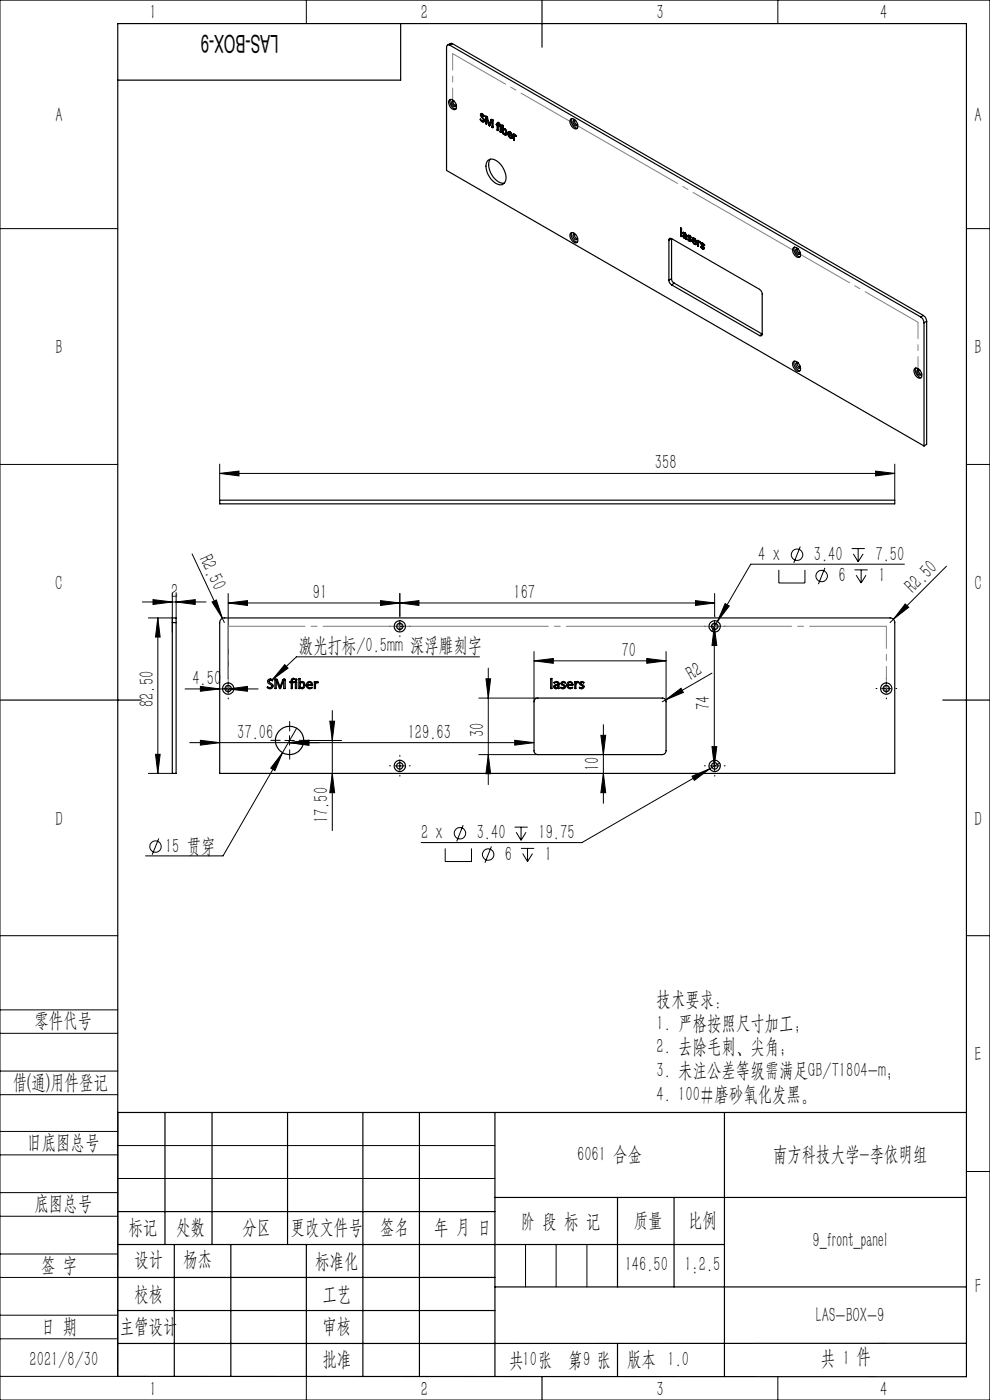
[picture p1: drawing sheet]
<svg xmlns="http://www.w3.org/2000/svg" width="210mm" height="297mm" viewBox="0 0 210 297" stroke-linecap="round" stroke-linejoin="round" font-family="sans-serif">
<g fill="none" stroke="#000" stroke-width=".21">
<path d="M0 0h210v297h-210zM65 0v5M165 0v5M0 48.5h25M205 48.5h5M0 98.5h25M46.6 98.5v7.6M185.7 99.9l4.1 .5-4.1 .6zM189.8 98.5v7.6M205 98.5h5M40.7 117.5l6.5 13.7M46.6 100.4l4.1-.5v1.1z"/>
<path d="M46.6 100.4h143.2M169.8 116l-1.4 3.4M180.7 116.4h2.7M181 117.5l1 1.7M182 116.4v2.8M183.1 117.5l-1.1 1.7M191.8 119.7h-32.6l-7 12.1M30.2 127.7h13.5M31.5 131.1h5M32.5 127.2l4 .5-4 .5zM33.5 131.1v33M33.5 131.1l.5 4h-1z"/>
<path d="M36.5 125.7v8.4M37.4 127.7l4-.5v1zM37.4 125.7v5.4M45 127.7l.9-.4 1.3 3.9zM47.2 131.2l.4 .9M48.4 127.9l4.1-.5v1zM48.4 127.9h103.2M48.4 125.9v18M80.7 127.4l4.1 .5-4.1 .5zM83.8 132.9h2M84.8 125.9v4.8M84.8 127.9l4.1-.5v1z"/>
<path d="M84.8 131.9v2M101.7 139.3h-38.8l-5.1 4.9M113.3 138.2v10.7M137.2 139.7l4.1 .5-4.1 .5zM141.3 138.2v10.7M147.5 127.4l4.1 .5-4.1 .5zM150.6 132.9h2M151.5 132.9v29.6M151.5 132.9l.5 4h-1zM151.6 125.9v4.8M151.6 131.9v2M152.2 131.8l-1.2 2.1"/>
<path d="M153.8 128.1l.9 .4-2.5 3.3zM165.2 120.9v2.8h5.5v-2.8M175 120.5l-1.4 3.4M181.3 120.9h2.7M181.6 122l1.1 1.7M182.7 120.9v2.8M183.7 122l-1 1.7M192 128.1l.8 .7-3.3 2.6zM200.8 120.1l-12 12M39.3 146.2h15.5M40.3 157.5h73M42.5 157.1l4.1 .4-4.1 .6z"/>
<path d="M42.5 145.6l4.1 .6-4.1 .4zM47.4 146.1h2M48.4 146.2l4.1-.6v1zM48.4 145.1v2M59.9 159.7l-1.6 3.8-.9-.6zM59.9 159.7l-12.6 21.9h-16.4M60.4 141l.7 .7-3.3 2.5zM60.4 157.1h2M61.4 157.5l4.1-.4v1zM61.4 156.1v2M62.9 154.5l-3 5.2M65.4 157.1h7.1"/>
<path d="M70 153h1l-.5 4.1zM70.5 150.7v25.5M101.6 148.1h12.5M103.1 144h1l-.5 4.1zM103.6 141.7v24.7M109.2 157.1l4.1 .4-4.1 .6zM113.3 140.2l4.1-.5v1zM113.3 140.2h28M127.5 156h1l-.5 4.1zM128 153.7v16.7M141.2 148.5l3.3-2.5 .5 .9zM141.2 148.5l-.7 .4"/>
<path d="M151 158.4h1l-.5 4.1zM151 142.8l-9.8 5.7M187 146.1h2M188 145.1v2M31.5 164.1h5M33 160h1l-.5 4.1zM33.7 177.9l-1.4 3.4M70.5 164.1l.5 4.1h-1zM83.8 162.5h2M84.8 161.5v2M94.4 180v2.8h5.6v-2.8M98.2 175l-1.3 3.5"/>
<path d="M101.6 160.1h12.5M103.6 160.1l.5 4h-1zM104.2 179.6l-1.3 3.4M109.1 175.5h2.8M109.5 176.6l1 1.7M110.5 180h2.8M110.5 175.5v2.8M111.6 176.6l-1.1 1.7M111.9 180v2.8M128 164.1l.5 4.1h-1zM146.8 164.7l3.8-1.6-3.3 2.5zM150.6 163.1l-27.2 15.6h-34.1"/>
<path d="M150.6 162.5h2M151.6 161.5v2M152.6 161.9l-2 1.2M0 198.5h25M110.9 181.1l1 1.7M113 181.1l-1.1 1.7M205 198.5h5M0 214.2h25M0 219.2h25M0 232.2h25M0 227.2h25M25 236v56h-25"/>
<path d="M0 245h25M0 240h25M0 258h25M0 253h25M25 243h80M25 250h80M205 248.5h5M0 271h25M0 266h25M0 279h25M111.5 264v9M118 264v9"/>
<path d="M124.5 264v9M0 284h25M65 292.1v4.9M153.7 292h.1M165 292v5"/>
<circle cx="169.1" cy="117.7" r="1.22"/>
<circle cx="174.3" cy="122.2" r="1.22"/>
<circle cx="33" cy="179.6" r="1.21"/>
<circle cx="97.6" cy="176.8" r="1.22"/>
<circle cx="103.6" cy="181.3" r="1.22"/>
</g>
<g fill="none" stroke="#808080" stroke-width=".25">
<path d="M95.7 21.8a.42 .42 0 0 1 .5 .3 .42 .42 0 0 1-.1 .5l-.4-.4zM121.4 25.9a.46 .46 0 0 1 .6 .2 .46 .46 0 0 1-.2 .6l-.3-.3zM168.7 53.1a.5 .5 0 0 1 .5 .3 .5 .5 0 0 1-.1 .6l-.4-.3zM194.5 78.7a.5 .5 0 0 1 .5 .3 .5 .5 0 0 1-.2 .6l-.3-.2-.2-.5z"/>
<circle cx="84.8" cy="132.9" r=".5"/>
<circle cx="151.6" cy="132.9" r=".5"/>
<circle cx="48.4" cy="146.1" r=".45"/>
<circle cx="188" cy="146.1" r=".49"/>
</g>
<g fill="none" stroke="#000" stroke-width=".25">
<path d="M85 5v12h-60M95.4 9.6a.44 .44 0 0 0-.5 0 .44 .44 0 0 0-.2 .4v26.2l101.3 58.4M95.4 9.6l99.9 57.6M96 9.3l-.4-.1-.7 .4M96 9.3l-.6 .3M96 9.3l99.9 57.6M115 0v10M95.2 21.3a1.01 1.01 0 0 1 1.6 .9v.3a.62 .62 0 0 1-.3 .8 .62 .62 0 0 1-.8-.4l-.5-.9zM95.6 21.1a1.54 1.54 0 0 0 1.1 2M96.1 21.4l.1 .6 .5 .5M96.4 21.6l-.3-.2a.68 .68 0 0 0-.2 .8 .68 .68 0 0 0 .7 .4l.2-.4M101.9 25.4v-.1l.5 .4 .2-.2"/>
<path d="M101.9 25.4l.4 .4M101.9 24.4l.1-.2a.49 .49 0 0 1 .7 .5h-.1M101.9 24.4l.7 1.1M102 25.3l-.1 .1M102.1 24.3l.1 .4M102.1 24.3l-.2 .1M102.2 24.1l-.1 .2M102.2 25.5l.2 .2M102.3 24.3h.2l-.2 .1M102.3 24.4l.3 .3M102.3 24.4h-.2l.1 .2 .5 1-.1 .3-.3-.1M102.3 24.2l-.1 .1"/>
<path d="M102.4 25.7l.4 .1M102.4 25.7l-.1 .1M102.6 25.2l.1 .2M102.6 24.7h.1M102.7 25.4l-.3 .3M102.7 25.4l-.1 .1M103 26.2l.1 .1M103 24.7v1.5M103.1 24.7l.3 .2 .4 1.4M103.1 24.7h-.1M103.2 26.1l-.1 .2M103.2 24.7v1.4"/>
<path d="M103.2 26.1l-.2 .1M103.2 24.9v1.4h-.1M103.2 24.9h.1M103.2 24.9l.5 1.7M103.4 34.2l.2-.2a2.11 2.11 0 0 1 2.7 1 3.6 3.6 0 0 1 .7 3.8 1.65 1.65 0 0 1-2.5-.5 3.8 3.8 0 0 1-1.1-4.1zM103.4 24.8l-.2 .1M103.7 26.6l.1 .1M103.8 26.3h.1M103.8 26.3v.2M103.8 26.5l.1 .1M103.8 26.5l-.1 .1M103.9 26.6l-.1 .1"/>
<path d="M104 33.8a3.4 3.4 0 0 0 1.1 4.2l1.1 .8 .8 .1M104.2 25.4h.3M104.2 25.4l-.4 .9M104.3 25.3l-.1 .1M104.3 25.4l-.5 .9M104.4 25.5l-.6 1.2M104.4 25.5h.1M104.4 26.9l.1 .2M104.4 25.5v1.4M104.5 25.4l.1 1.7h-.1M104.5 26.9h.1M104.5 25.5h.1"/>
<path d="M104.5 26.9h-.1M104.5 25.5v1.4M104.5 25.5h-.1M104.6 27l-.1 .1M105.3 26.4l.3 .1M105.3 26.4v.1M105.3 26.5l.1 .1M105.3 26.4h.1M105.4 27.6l.2 .1M105.4 26.3v.2M105.4 26.6v1M105.6 27.5v.1"/>
<path d="M105.6 26.2l-.3 .3M105.6 26.5v1M105.6 26.2l-.2 .1M105.6 26.5l-.2 .1M105.6 27.5l-.2 .1M105.6 26.7v1M105.6 26.7l.2 .1M105.6 27.6v.1M105.7 25.9l-.1 .3M105.8 26.2h-.1l-.1 .3 .2 .2M105.8 26.2l.1 .1M105.8 26.7v.1"/>
<path d="M105.8 26.1l-.1 .1M105.9 26.7h-.3M105.9 26.8h-.1M105.9 26.3h.1M105.9 26.3l-.1-.3h-.3l-.1 .3M105.9 26.1l-.1 .1M106.1 26.8l.2 .1v1.2l-.1-.1M106.1 28h.1M106.1 26.5l.1 .1M106.1 26.8v1.2M106.1 26.8h.1M106.2 26.4l.1 .3-.1-.1"/>
<path d="M106.2 26.4l-.1 .1M106.2 27.9h.1M106.2 26.9v1M106.2 27.9l-.1 .1M106.3 26.6h-.1M106.3 28h-.1M106.6 26.6l.2 .1v.7l.2-.1a.81 .81 0 0 1 .3 1.4l-.2-.1M106.6 28.3l.1 .1M106.6 26.6v1.7M106.6 26.6h.1M106.8 28.2h.1M106.8 26.6v1.6"/>
<path d="M106.8 28.2l-.2 .1M106.8 28.2l-.1 .2M106.8 28.2l.3 .4M106.8 28.3l-.1 .1M106.9 27.5l.3-.1-.1 .1M106.9 28.2h-.1M107.1 27.5l-.3 .1v.4l.3 .5 .2-.4M107.1 27.5l.2 .6M107.1 28.4l.1 .1M107.2 28.5l.2 .1M107.2 28.5l-.1 .1M107.4 27.6l.1 .4"/>
<path d="M107.4 28.4l-.2 .1M107.5 28l-.1 .4M107.5 28l-.2 .1M107.7 28.4l.2-.4h.3l.4 .4 .1 .4M107.7 28.4l.1 .4 .4 .5M107.9 28.3l.1 .4M107.9 28.3l-.2 .1M108 28.5l.1 .5 .5 .3h-.4M108 28.5l.6 .4M108 27.9l-.1 .4M108.1 28.4l-.1 .1M108.2 28.2l.3 .5"/>
<path d="M108.2 28.2h-.2v.2l.5 .3M108.2 29.3h.4M108.3 28.1h-.3M108.3 28.1l-.1 .1M108.5 28.7h.2M108.6 28.5l-.1 .2M108.7 28.8l-.1 .1M108.7 28.8h.1M108.7 28.9h-.1M108.9 28.5l.2 .1M108.9 29.6l.1 .1M108.9 28.5h.1"/>
<path d="M108.9 28.5v1.1M109.1 29.5v.1M109.1 28.5v1M109.1 29.5l-.2 .1M109.1 29.6l-.1 .1M109.2 28.6l-.1 .1h.3l.1 .3M109.4 28.9l-.3 .1-.1 .7M109.4 28.9l.1 .1M109.4 28.8h.1l-.1 .1M109.4 28.7l-.2 .2M109.5 29h.1M121.1 25.2a1.45 1.45 0 0 1 1.3 2 1.26 1.26 0 0 1-1.5-1.4z"/>
<path d="M121.3 25.1a1.58 1.58 0 0 0 1.1 2.1M121.8 25.5l.1 .5 .6 .6M122.1 25.6l-.3-.1a.68 .68 0 0 0-.2 .7 .68 .68 0 0 0 .7 .5l.2-.2v-.3M121.1 49.4a1.45 1.45 0 0 1 1.3 2 1.26 1.26 0 0 1-1.5-1.4zM121.3 49.4a1.54 1.54 0 0 0 1.1 2M121.8 49.6l.3 .8 .4 .3M122.1 49.8l-.3-.2a.69 .69 0 0 0-.1 .9 .69 .69 0 0 0 .7 .3l.1-.4M141.9 59.4l.1 .6 .5 .4M141.9 50.9v8.5M142.5 50.6a.34 .34 0 0 0-.4 0 .34 .34 0 0 0-.2 .3M142.5 50.6l18.8 11 .4 .6v8.7M142.5 59.1a1 1 0 0 0 .5 1"/>
<path d="M142.5 50.6l-.6 .3M142.5 59.1l-.6 .3M142.5 50.6v8.5M144.4 48.4l.2 .1v1.7h-.1M144.4 50.1l.1 .1M144.4 48.4v1.7M144.5 50l.1 .1M144.5 48.4v1.6M144.5 50l-.1 .1M144.6 50.1l-.1 .1M144.9 50.1l.3 .5M144.9 49.4a.61 .61 0 0 1 .8 .7l-.1 .7"/>
<path d="M144.9 49.4v.1M144.9 49.4h.2M144.9 49.5h.3M145 49.9v.3M145 49.9l-.1 .2M145.1 49.8l-.1 .1M145.1 49.4l.3 .1h-.2M145.1 49.4l-.2 .1M145.2 50.6h.3M145.2 49.9l.1 .1M145.2 49.5l.3 .4M145.2 49.9l-.1 .2"/>
<path d="M145.2 50.4l.1 .1M145.3 50.5h.3M145.3 50.1h-.3a.28 .28 0 0 0 .1 .3 .28 .28 0 0 0 .4 0M145.3 50.1l.2 .1M145.3 50.5l-.1 .1M145.5 50l-.6-.2v.3M145.5 49.9v.1M145.5 50.2v.2M145.5 50.7l.1 .1M145.5 50.6v.1M145.5 50l.1 .1M145.6 50.3h.1"/>
<path d="M145.6 50.3l-.2 .1M145.6 49.7v.2l-.3 .2M145.6 50.1v.2M145.6 49.9h-.1M145.6 50.1l-.1 .1M145.6 50.3l-.1 .1M145.6 50.6l.1 .1M145.6 50.5v.1M145.6 50.5l-.1 .1M145.6 50.6l-.1 .1M145.7 50.8h-.1M145.9 50.1l.5 .9"/>
<path d="M145.9 50.8l.5 .2M145.9 50.8l.3 .4M145.9 50.8h.1M146.1 50v.2M146.1 50l-.2 .1M146.1 50.2l.5 .8v.2h-.4M146.2 49.8l-.1 .2M146.3 51l.1 .1M146.3 50.2l.2 .2M146.3 50l.2 .4M146.3 50l-.2-.1-.2 .2M146.3 50.2h-.2"/>
<path d="M146.3 50l-.2 .1M146.4 50l-.1 .1M146.4 51.1l-.2 .1M146.4 51.1h.1M146.4 51l.1-.1-.1 .2M146.4 50.1l-.1 .1M146.5 50.4h.1M146.8 50.9l.1-.4h.4l.3 .4 .1 .5M146.8 50.9l.1 .5 .4 .4M146.9 50.8l.1 .5M146.9 50.8l-.1 .1M147 51.1a.78 .78 0 0 0 .7 .7l-.1 .1-.3-.1"/>
<path d="M147 51.1l.6 .3M147.1 50.4l-.2 .4M147.1 51l-.1 .1M147.3 51.8h.4M147.3 50.7l.2 .5M147.3 50.7h-.3v.2l.5 .3M147.4 50.6l-.3 .1M147.4 50.6l-.1 .1M147.5 51.2l.2 .1M147.6 51l-.1 .2M147.7 51.4h-.1M147.7 51.4h.1"/>
<path d="M148 51l.1 .1M148 52.1l.1 .1M148 51h.1M148 51v1.1M148.1 52.1h.1M148.1 51.1v1M148.1 52.1h-.1M148.2 52.2h-.1M148.3 51.2l-.2 .1 .3-.1 .1 .3M148.4 51.4l-.2 .1v.8l-.1-.1M148.4 51.4l.1 .1M148.4 51.3h.2l-.2 .1"/>
<path d="M148.4 51.3l-.1 .1M148.5 51.5h.1M148.7 51.7a.39 .39 0 0 1 .4-.1 .39 .39 0 0 1 .3 .3l-.1 .1M148.7 51.7l.5 .9M148.7 52.4l.3 .4M148.7 52.4l.4 .3 .1-.1M148.7 52.4h.1M148.8 51.6l.1 .3M148.8 51.6l-.1 .1M148.9 51.5l-.1 .1M149 52.7h.2M149.1 51.7l.2 .3"/>
<path d="M149.1 51.7l-.2 .2a.7 .7 0 0 1 .3 1l-.2-.1M149.2 51.6l-.3 .1M149.2 52.7l.1 .1M149.2 52.7l-.2 .1M149.2 52.6h.1M149.2 51.7h-.1M149.3 52h.1M149.3 52.6l-.1 .1M168.3 52.5a1.45 1.45 0 0 1 1.4 2 1.26 1.26 0 0 1-1.6-1.4zM168.5 52.4a1.58 1.58 0 0 0 1.2 2.1M169.1 52.7l.1 .6 .5 .5M169.4 52.9l-.3-.2a.66 .66 0 0 0-.2 .8 .66 .66 0 0 0 .8 .4v-.4"/>
<path d="M142.5 60.4l18.6 10.8M143 60.1l-.5 .3M143 60.1l18.7 10.8M161.7 70.9a.35 .35 0 0 1-.2 .3 .35 .35 0 0 1-.4 0M161.7 70.9l-.6 .3M168.3 76.7a1.45 1.45 0 0 1 1.4 2 1.26 1.26 0 0 1-1.6-1.4zM168.5 76.6a1.54 1.54 0 0 0 1.2 2M169.1 76.9l.1 .6 .5 .5M169.4 77l-.3-.1a.69 .69 0 0 0-.2 .8 .69 .69 0 0 0 .8 .4v-.4M194 78.3a.86 .86 0 0 1 1.3 .5l.2 .4a.66 .66 0 0 1-.2 1 .66 .66 0 0 1-.9-.3l-.5-.9zM194.3 78.1a1.54 1.54 0 0 0 1.1 2M194.8 78.4v.3l.2 .5 .4 .2"/>
<path d="M195.1 78.5l-.4-.1a.75 .75 0 0 0 0 .8 .75 .75 0 0 0 .7 .3l.1-.4M195.3 67.2a1.6 1.6 0 0 1 .7 1.3M195.9 66.9a1.6 1.6 0 0 1 .7 1.3M195.9 66.9l-.6 .3M196 68.5v26.1M196.6 68.2l-.6 .3M196.6 68.2v26.1l-.6 .3M46.6 106.1h143.2v.8h-143.2zM36.5 132.1v-1h.9v1M36.5 132.1v32h.9v-32M36.5 132.1h.9M46.9 131.4l.5-.3h141.4a.96 .96 0 0 1 1 1v32h-143.2v-32z"/>
<path d="M0 148.5h30M56.8 144.3a.53 .53 0 0 1 .5-.3 .53 .53 0 0 1 .5 .4 .39 .39 0 0 0-.4-.1 .39 .39 0 0 0-.3 .4l.1 .1a.73 .73 0 0 1 .7 1 .72 .72 0 0 1-1.2 0v-.1a.47 .47 0 0 0 .6 .2 .47 .47 0 0 0 .3-.5l-.1-.1a.73 .73 0 0 1-.7-1zM58.6 144.3v1.7h-.3l.1-1.9h.4l.6 1.6M58.6 144.3h.1M58.6 144.3l.7 1.8h.2l.7-1.8M59.4 145.7h.1M60.2 144.3v1.7h.3l-.1-1.9-.4 .1-.6 1.5M60.2 144.3h.1M61.9 144l.3-.1 .3 .2-.4 .1-.1 .4h.3l.1 .2h-.4v1.3l-.2-.1v-1.2h-.3l.1-.2h.2zM62.7 144.6h.2v1.5l-.2-.1zM63.4 144h.3v.8a.53 .53 0 0 1 .8-.1 .85 .85 0 0 1-.4 1.4l-.5-.2v.2l-.2-.1zM63.9 144.8h.2a.63 .63 0 0 1 .3 .5 .63 .63 0 0 1-.3 .6l-.4-.3v-.5z"/>
<path d="M65.2 144.7a.6 .6 0 0 1 .8-.1 .6 .6 0 0 1 .2 .8h-.9a.55 .55 0 0 0 .3 .5 .55 .55 0 0 0 .6-.1v.1a.76 .76 0 0 1-1.1 0 .76 .76 0 0 1 .1-1.2zM65.5 144.8l.4 .1 .1 .3h-.7zM66.7 144.6h.2v.2l.3-.2h.3v.2h-.4l-.2 .3v1l-.2-.1zM113.5 148.3l.4-.2h26.6a.78 .78 0 0 1 .8 .8v10.4a.85 .85 0 0 1-.8 .8h-26.4a.85 .85 0 0 1-.8-.8v-10.6zM116.8 144h.3l-.1 2.1-.2-.1zM117.5 144.7l.2-.1a.57 .57 0 0 1 .9 .5v.9l-.2 .1v-.2a.5 .5 0 0 1-.6 .2 .5 .5 0 0 1-.3-.5l.2-.3 .7-.1-.1-.4-.8 .1zM117.8 145.5l.6-.1v.3l-.3 .2a.25 .25 0 0 1-.3-.1 .25 .25 0 0 1 0-.3zM119.1 144.7l.4-.1 .4 .1v.2l-.4-.1-.2 .1v.2a.59 .59 0 0 1 .6 .3 .59 .59 0 0 1-.1 .6l-.7 .1-.1-.3a.39 .39 0 0 0 .4 .2 .39 .39 0 0 0 .3-.4l-.1-.1a.51 .51 0 0 1-.6-.5zM120.4 144.7a.6 .6 0 0 1 .8-.1 .6 .6 0 0 1 .2 .8h-.9a.57 .57 0 0 0 .4 .5 .57 .57 0 0 0 .6-.1v.1a.76 .76 0 0 1-1.2 0 .76 .76 0 0 1 .1-1.2zM120.7 144.8l.4 .1 .1 .3h-.7zM122 144.6h.1v.2l.2-.2h.4v.2h-.3l-.2 .3-.1 1-.2-.1zM122.9 144.8a.61 .61 0 0 1 .9-.1v.2a.4 .4 0 0 0-.6 .1v.1a.57 .57 0 0 1 .6 .3 .57 .57 0 0 1-.1 .6l-.6 .1-.2-.3a.41 .41 0 0 0 .7-.2l-.6-.4z"/>
<path d="M200 148.5h10M25 236h180M35 236v28M45 236v28M61 236v28M77 236v56M89 236v56M105 236v56M153.7 236v56M25 257h80M105 254h100M131 254v19"/>
<path d="M143 254v19M25 264h128.7M25 271h80M25 278h80M37 264v28M49 264v28M65 264.1v28M105 273h100M25 292l180 .1v-287.1h-180v287M115 292v5M131 285v7M205 285h-180"/>
<circle cx="84.8" cy="132.9" r=".68"/>
<circle cx="84.8" cy="132.9" r="1.2"/>
<circle cx="151.6" cy="132.9" r="1.2"/>
<circle cx="151.6" cy="132.9" r=".68"/>
<circle cx="48.4" cy="146.1" r=".68"/>
<circle cx="48.4" cy="146.1" r="1.2"/>
<circle cx="61.4" cy="157.1" r="3"/>
<circle cx="62.8" cy="144.2" r=".17"/>
<circle cx="188" cy="146.1" r="1.2"/>
<circle cx="188" cy="146.1" r=".68"/>
<circle cx="84.8" cy="162.5" r=".67"/>
<circle cx="84.8" cy="162.5" r="1.2"/>
<circle cx="151.6" cy="162.5" r="1.2"/>
<circle cx="151.6" cy="162.5" r=".67"/>
</g>
<g fill="none" stroke="#000" stroke-width=".21" stroke-dasharray="30.5 1.3 1.3 1.3">
<path d="M82.8 132.9h-.2M84.8 130.9v-.2M84.8 134.9v.2M86.8 132.9h.2M149.6 132.9h-.2M151.6 130.9v-.2M151.6 134.9v.2M153.6 132.9h.2M46.4 146.1h-.2M48.4 144.1v-.2M48.4 148.1v.2M50.4 146.1h.2"/>
<path d="M59.4 157.1h-2M61.4 155.1v-2M61.4 159.1v2M63.4 157.1h2M186 146.1h-.2M188 144.1v-.2M188 148.1v.2M190 146.1h.2M82.8 162.5h-.2M84.8 160.5v-.2M84.8 164.5v.2M86.8 162.5h.2"/>
<path d="M149.6 162.5h-.2M151.6 160.5v-.2M151.6 164.5v.2M153.6 162.5h.2"/>
</g>
<path d="M188 132.9v13.2M48.4 146.1v-13.2" fill="none" stroke="#808080" stroke-width=".21" stroke-dasharray="30.5 1.3 1.3 1.3" stroke-dashoffset="25.8"/>
<path d="M48.4 132.9h36.4M151.6 132.9h36.4" fill="none" stroke="#808080" stroke-width=".21" stroke-dasharray="30.5 1.3 1.3 1.3" stroke-dashoffset="14.2"/>
<path d="M84.8 132.9h66.8" fill="none" stroke="#808080" stroke-width=".21" stroke-dasharray="30.5 1.3 1.3 1.3" stroke-dashoffset="-1"/>
<path d="M96 22.2v-10.8M194.7 68.4v10.7" fill="none" stroke="#808080" stroke-width=".21" stroke-dasharray="30.5 1.3 1.3 1.3" stroke-dashoffset="27"/>
<path d="M96 11.4l25.8 14.8M169 53.5l25.7 14.9" fill="none" stroke="#808080" stroke-width=".21" stroke-dasharray="30.5 1.3 1.3 1.3" stroke-dashoffset="17.5"/>
<path d="M121.8 26.2l47.2 27.3" fill="none" stroke="#808080" stroke-width=".21" stroke-dasharray="30.5 1.3 1.3 1.3" stroke-dashoffset="5.1"/>
<g fill="#000">
<path d="M45 127.7l.9-.4 1.3 3.9zM192 128.1l.8 .7-3.3 2.6zM60.4 141l.7 .7-3.3 2.5zM141.2 148.5l3.3-2.5 .5 .9z"/>
<path d="M147.5 127.4l4.1 .5-4.1 .5zM84.8 127.9l4.1-.5v1zM37.4 127.7l4-.5v1zM32.5 127.2l4 .5-4 .5z"/>
<path d="M153.8 128.1l-1.6 3.7 2.5-3.3zM146.8 164.7l.5 .9 3.3-2.5zM113.3 140.2l4.1-.5v1zM137.2 139.7l4.1 .5-4.1 .5zM59.9 159.7l-2.5 3.2 .9 .6zM48.4 127.9l4.1-.5v1zM80.7 127.4l4.1 .5-4.1 .5zM46.6 100.4l4.1-.5v1.1zM185.7 99.9l4.1 .5-4.1 .6z"/>
<path d="M61.4 157.5l4.1-.4v1zM109.2 157.1l4.1 .4-4.1 .6z"/>
<path d="M61.4 157.5l4.1-.4v1zM42.5 157.1l4.1 .4-4.1 .6zM48.4 146.2l4.1-.6v1zM42.5 145.6l4.1 .6-4.1 .4z"/>
<path d="M103.1 144h1l-.5 4.1zM103.6 160.1l.5 4h-1zM127.5 156h1l-.5 4.1zM128 164.1l.5 4.1h-1zM70 153h1l-.5 4.1zM70.5 164.1l.5 4.1h-1zM151.5 132.9l.5 4h-1zM151 158.4h1l-.5 4.1zM33.5 131.1l.5 4h-1zM33 160h1l-.5 4.1z"/>
</g>
<text font-size="5.2" x="59.1" y="7.3" transform="rotate(-180 59.1 7.3)">LAS-BOX-9</text>
<g font-size="4.4">
<text x="31.7" y="4.1">1</text>
<text x="89.2" y="4.1">2</text>
<text x="139.2" y="4.1">3</text>
<text x="186.7" y="4.1">4</text>
<text x="11.7" y="25.9">A</text>
<text x="206.7" y="25.9">A</text>
<text x="11.7" y="75.1">B</text>
<text x="206.7" y="75.1">B</text>
<text x="138.9" y="99.6">358</text>
<text x="42.2" y="118.5" transform="rotate(65 42.2 118.5)">R2.50</text>
<text x="160.8" y="119">4 x</text>
<text x="172.6" y="119">3.40</text>
<text x="185.7" y="119">7.50</text>
<text x="11.7" y="125.1">C</text>
<text x="177.8" y="123.5">6</text>
<text x="186.3" y="123.5">1</text>
<text x="206.7" y="125.1">C</text>
<text x="36.3" y="126.8">2</text>
<text x="66.4" y="127">91</text>
<text x="108.9" y="127">167</text>
<text x="193.7" y="126" transform="rotate(-45 193.7 126)">R2.50</text>
<text x="63.4" y="138.4">激光打标/0.5mm 深浮雕刻字</text>
<text x="131.8" y="139.3">70</text>
<text x="40.8" y="145.3">4.50</text>
<text x="146.6" y="144.4" transform="rotate(-30 146.6 144.4)">R2</text>
<text x="32.6" y="150" transform="rotate(-90 32.6 150)">82.50</text>
<text x="150.7" y="150.7" transform="rotate(-90 150.7 150.7)">74</text>
<text x="50.3" y="156.7">37.06</text>
<text x="86.5" y="156.7">129.63</text>
<text x="102.7" y="156.3" transform="rotate(-90 102.7 156.3)">30</text>
<text x="127.1" y="163.7" transform="rotate(-90 127.1 163.7)">10</text>
<text x="11.7" y="175.1">D</text>
<text x="69.6" y="174.7" transform="rotate(-90 69.6 174.7)">17.50</text>
<text x="89.3" y="178.1">2 x</text>
<text x="101.1" y="178.1">3.40</text>
<text x="114.2" y="178.1">19.75</text>
<text x="206.7" y="175.1">D</text>
<text x="35" y="180.9">15 贯穿</text>
<text x="107.1" y="182.6">6</text>
<text x="115.6" y="182.6">1</text>
<text x="139.3" y="213.5">技术要求：</text>
<text x="7.3" y="217.9">零件代号</text>
<text x="139.3" y="218.5">1. 严格按照尺寸加工；</text>
<text x="139.3" y="223.5">2. 去除毛刺、尖角；</text>
<text x="206.7" y="225.1">E</text>
<text x="2.7" y="231">借(通)用件登记</text>
<text x="139.3" y="228.5">3. 未注公差等级需满足GB/T1804-m；</text>
<text x="139.3" y="233.5">4. 100#磨砂氧化发黑。</text>
<text x="5.8" y="243.7">旧底图总号</text>
<text x="122.4" y="246.2">6061 合金</text>
<text x="164" y="246.2">南方科技大学-李依明组</text>
<text x="7.3" y="256.8">底图总号</text>
<text x="27.2" y="261.9">标记</text>
<text x="37.4" y="261.9">处数</text>
<text x="51.5" y="261.9">分区</text>
<text x="61.7" y="261.9">更改文件号</text>
<text x="80.6" y="261.9">签名</text>
<text x="92.1" y="261.9">年 月 日</text>
<text x="110.5" y="260.4">阶 段 标 记</text>
<text x="134.4" y="260.4">质量</text>
<text x="145.9" y="260.4">比例</text>
<text x="8.7" y="269.8">签 字</text>
<text x="28.5" y="268.7">设计</text>
<text x="38.9" y="268.7">杨杰</text>
<text x="66.9" y="269.1">标准化</text>
<text x="132.5" y="269.7">146.50</text>
<text x="145.2" y="269.7">1:2.5</text>
<text x="172.4" y="264.6">9_front_panel</text>
<text x="28.5" y="275.9">校核</text>
<text x="68.4" y="275.9">工艺</text>
<text x="206.8" y="274.4">F</text>
<text x="173.1" y="280.6">LAS-BOX-9</text>
<text x="8.7" y="282.9">日 期</text>
<text x="25.4" y="282.9">主管设计</text>
<text x="68.4" y="282.8">审核</text>
<text x="6.3" y="289.9">2021/8/30</text>
<text x="68.4" y="289.9">批准</text>
<text x="108" y="289.9">共 张</text>
<text x="110.8" y="289.9">10</text>
<text x="120.5" y="289.9">第 张</text>
<text x="123.7" y="289.9">9</text>
<text x="133" y="289.9">版本 1.0</text>
<text x="174.1" y="289.5">共 1 件</text>
<text x="31.7" y="296.1">1</text>
<text x="89.2" y="296.1">2</text>
<text x="139.2" y="296.1">3</text>
<text x="186.7" y="296.1">4</text>
</g>
</svg>
